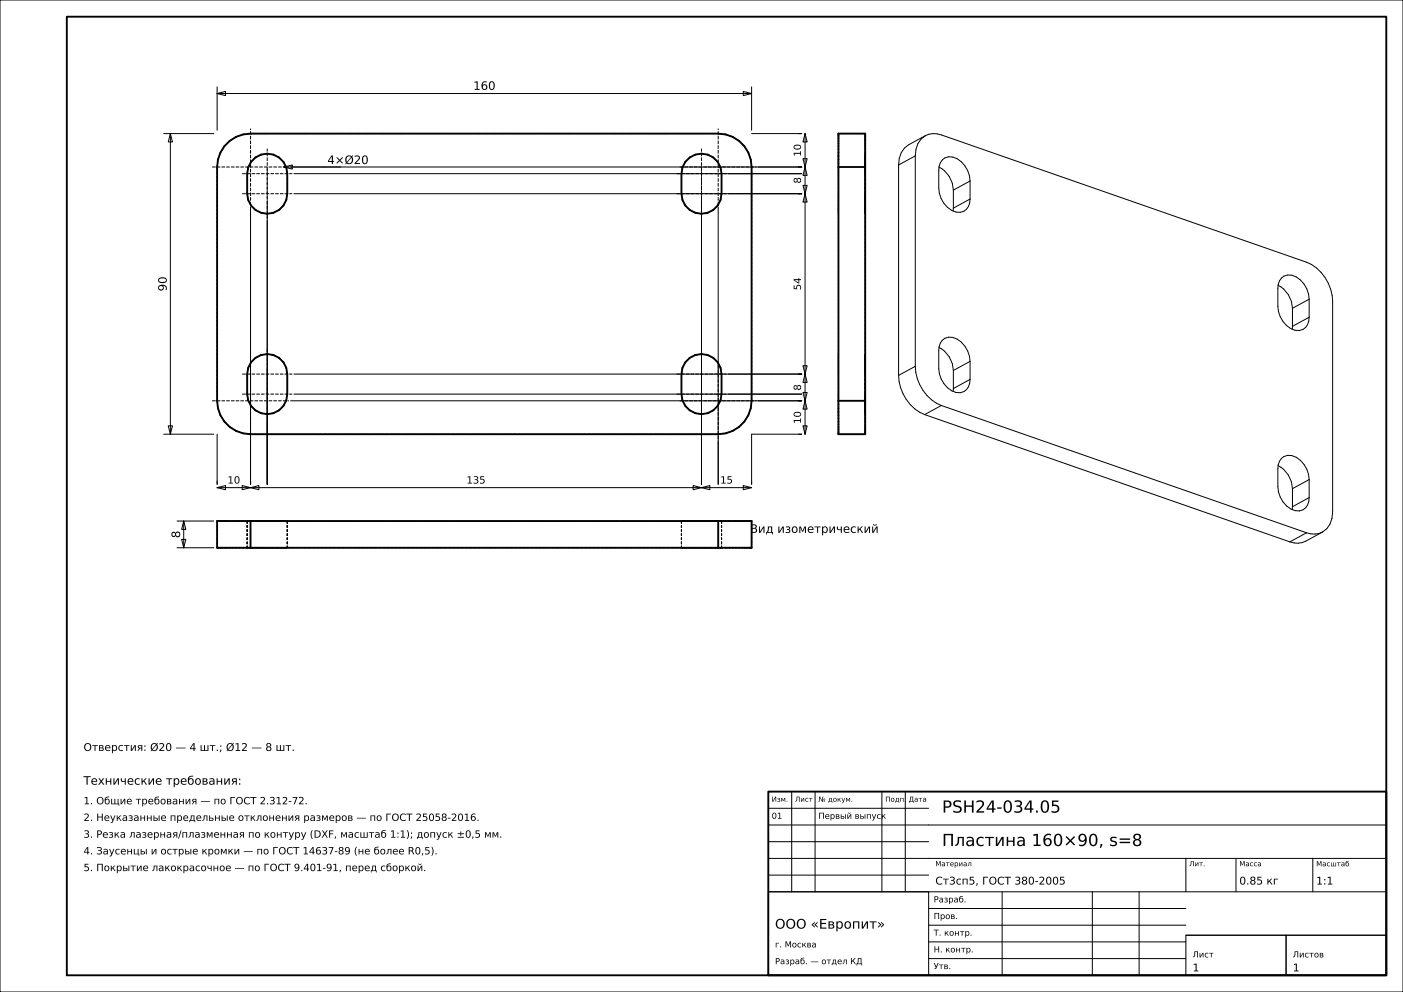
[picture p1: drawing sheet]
<svg xmlns="http://www.w3.org/2000/svg" width="420mm" height="297mm" viewBox="0 0 420 297" stroke-linecap="round" stroke-linejoin="round" font-family="sans-serif">
<g fill="none" stroke="#000" stroke-width=".3">
<path d="M0 0h420v297h-420zM49 40h15M51 40l.6 2.5h-1.2zM51 40v90M65 28l2.5-.6v1.2zM65 26v13M65 28h160M222.5 27.4l2.5 .6-2.5 .6zM225 26v13M225 40h15M241 40l.6 2.5h-1.2zM241 40v90"/>
<path d="M80 60v85M85 50l2.5-.6v1.2zM85 50h155M88 58h152M88 52h152M210 60v85M240.4 55.5h1.2l-.6 2.5zM240.4 47.5h1.2l-.6 2.5zM241 58l.6 2.5h-1.2zM241 50l.6 2.5h-1.2zM269 49.4v63M274 46.7v63"/>
<path d="M274 46.7l-5 2.7M277 40.6a5.8 5.8 0 0 1 4.8-.2l109.3 38.1a13 13 0 0 1 7.8 11.7v63a6.6 6.6 0 0 1-3 6.1M277 40.6a6.6 6.6 0 0 0-3 6.1M277 40.6l-5 2.7a6.6 6.6 0 0 0-3 6.1M281.1 50a7.7 7.7 0 0 1 4.3 6.9M285.4 56.9v5.4M290.4 54.2a7.7 7.7 0 0 0-5.2-7.2 3.5 3.5 0 0 0-4.2 3.9v5.4a7.7 7.7 0 0 0 5.2 7.2 3.5 3.5 0 0 0 4.2-3.9M290.4 54.2v5.4M290.4 59.6l-5 2.7M290.4 54.2l-5 2.7M75 62v83M215 62v83"/>
<path d="M285.4 62.3l-.1 .9M382.6 85.4a7.7 7.7 0 0 1 4.3 6.9M386.9 97.7l-.1 .9M386.9 92.3v5.4M391.9 89.6a7.7 7.7 0 0 0-5.2-7.2 3.5 3.5 0 0 0-4.2 3.9v5.4a7.7 7.7 0 0 0 5.2 7.2 3.5 3.5 0 0 0 4.2-3.9M391.9 89.6v5.4M391.9 95l-5 2.7M391.9 89.6l-5 2.7M88 112h152M88 118h152M240.4 117.5h1.2l-.6 2.5zM240.4 109.5h1.2l-.6 2.5z"/>
<path d="M241 112l.6 2.5h-1.2zM269 112.4a13 13 0 0 0 7.8 11.7M274 109.7a13 13 0 0 0 7.8 11.7M274 109.7l-5 2.7M281.1 104a7.7 7.7 0 0 1 4.3 6.9M285.4 110.9v5.4M285.4 116.3l-.1 .9M290.4 108.2v5.4M290.4 108.2a7.7 7.7 0 0 0-5.2-7.2 3.5 3.5 0 0 0-4.2 3.9v5.4a7.7 7.7 0 0 0 5.2 7.2 3.5 3.5 0 0 0 4.2-3.9M290.4 113.6l-5 2.7M290.4 108.2l-5 2.7M49 130h15"/>
<path d="M50.4 127.5h1.2l-.6 2.5zM65 130v15M87 120h153M240 130h-15v15M240.4 127.5h1.2l-.6 2.5zM241 120l.6 2.5h-1.2zM276.8 124.1l109.3 38.1M281.8 121.4l109.3 38.1M281.8 121.4l-5 2.7M382.6 139.4a7.7 7.7 0 0 1 4.3 6.9M53 156h11M55 156l.6 2.5h-1.2z"/>
<path d="M55 156v8M65 146l2.5-.6v1.2zM65 146h160M72.5 145.4l2.5 .6-2.5 .6zM75 146l2.5-.6v1.2zM207.5 145.4l2.5 .6-2.5 .6zM210 146l2.5-.6v1.2zM222.5 145.4l2.5 .6-2.5 .6zM386.9 146.3v5.4M386.9 151.7l-.1 .9M391.1 159.5l-5 2.7M391.9 143.6v5.4"/>
<path d="M391.9 143.6a7.7 7.7 0 0 0-5.2-7.2 3.5 3.5 0 0 0-4.2 3.9v5.4a7.7 7.7 0 0 0 5.2 7.2 3.5 3.5 0 0 0 4.2-3.9M391.9 149l-5 2.7M391.9 143.6l-5 2.7M395.9 159.3a5.8 5.8 0 0 1-4.8 .2M395.9 159.3l-5 2.7a5.8 5.8 0 0 1-4.8 .2M53 164h11M54.4 161.5h1.2l-.6 2.5zM237 237v30M244 237v30M264 237v30M271 237v30M230 257h185"/>
<path d="M230 252h48M230 247h185M230 242h48M355 257v10M370 257v10M393 257v10M230 267h48v25h-48zM230 267h185M230 262h48M278 277h77M278 272h77M300 267v25"/>
<path d="M327 267v25M341 267v25M278 287h77M278 282h77M355 280h30v12h-30zM355 280h60M385 280h30v12h-30z"/>
</g>
<g fill="none" stroke="#000" stroke-width=".56">
<path d="M20 5h395v287h-395zM251 40h8v90h-8zM68.8 42.2l1.9-1.2 2.1-.7 2.2-.3h140a10 10 0 0 1 10 10v70a10 10 0 0 1-10 10h-140a10 10 0 0 1-10-10v-70a10 10 0 0 1 3.8-7.8zM76.5 47.1a6 6 0 0 1 9.5 4.9v6a6 6 0 0 1-6 6 6 6 0 0 1-6-6v-6l.3-1.9 .8-1.6zM205.1 48.5a6 6 0 0 1 6.8-2.2 6 6 0 0 1 4.1 5.7v6a6 6 0 0 1-6 6 6 6 0 0 1-6-6v-6l.3-1.9zM251 50h8M76.5 107.1a6 6 0 0 1 9.5 4.9v6a6 6 0 0 1-6 6 6 6 0 0 1-6-6v-6l.3-1.9 .8-1.6zM205.1 108.5a6 6 0 0 1 6.8-2.2 6 6 0 0 1 4.1 5.7v6a6 6 0 0 1-6 6 6 6 0 0 1-6-6v-6l.3-1.9zM251 120h8M65 156h160v8h-160zM75 156v8M215 156v8"/>
<path d="M230 237h185v55h-185z"/>
</g>
<g fill="none" stroke="#000" stroke-width=".3" stroke-dasharray=".7 .5" stroke-linecap="butt">
<path d="M75 40h140M215 40l2.2 .3M251 40v.1M259 40h-8M65 50l.3-2.2M65.3 47.8l.7-2.1M66 45.7l1.2-1.9M67.2 43.8l1.6-1.6M68.8 42.2l1.9-1.2M70.7 41l2.1-.7M72.8 40.3l2.2-.3M74 58v-6"/>
<path d="M74 52l.3-1.9M74.3 59.9l-.3-1.9M74.3 50.1l.8-1.6M75.1 48.5l1.4-1.4M76.5 47.1l1.6-.8M78.1 46.3l1.9-.3M80 46l1.9 .3M81.9 46.3l1.6 .8M83.5 47.1l1.4 1.4M84.9 48.5l.8 1.6M85.7 59.9l-.8 1.6M85.7 50.1l.3 1.9"/>
<path d="M86 58l-.3 1.9M86 52v6M204 58v-6M204 52l.3-1.9M204.3 59.9l-.3-1.9M204.3 50.1l.8-1.6M205.1 48.5l1.4-1.4M206.5 47.1l1.6-.8M208.1 46.3l1.9-.3M210 46l1.9 .3M211.9 46.3l1.6 .8M213.5 47.1l1.4 1.4"/>
<path d="M214.9 48.5l.8 1.6M215.7 59.9l-.8 1.6M215.7 50.1l.3 1.9M216 58l-.3 1.9M216 52v6M217.2 40.3l2.1 .7M219.3 41l1.9 1.2M221.2 42.2l1.6 1.6M222.8 43.8l1.2 1.9M224 45.7l.7 2.1M224.7 47.8l.3 2.2M225 50v70"/>
<path d="M251 58v.7M251 58.7v.6M251 59.3v.7M251 60v.6M251 60v-.7M251 59.3v-.6M251 58.7v-.7M251 58v-6M251 52v-.7M251 51.3v-.6M251 50.7v-.7M251 50v-.6"/>
<path d="M251 49.4v-.6M251 48.8v-.5M251 48.3v-.5M251 47.8v-.5M251 47.3v-.4M251 46.9v-.3M251 46.6v-.3M251 46.3v-.1M251 46.2v-.2M251 46v.2M251 46.2v.1M251 46.3v.3"/>
<path d="M251 46.6v.3M251 46.9v.4M251 47.3v.5M251 47.8v.5M251 48.3v.5M251 48.8v.6M251 49.4v.6M251 50v.7M251 50.7v.6M251 51.3v.7M251 52v6M251 50v70"/>
<path d="M251 40.1v.2M251 40.3v.3M251 40.6v.4M251 41v.5M251 41.5v.7M251 42.2v.7M251 42.9v.9M251 43.8v.9M251 44.7v1M251 45.7v1M251 46.7v1.1M251 47.8v1.1"/>
<path d="M251 48.9v1.1M259 58v.7M259 58.7v.6M259 59.3v.7M259 60v.6M259 60v-.7M259 59.3v-.6M259 58.7v-.7M259 52v6M259 52v-.7M259 51.3v-.6M259 50.7v-.7"/>
<path d="M259 50v-.6M259 49.4v-.6M259 48.8v-.5M259 48.3v-.5M259 47.8v-.5M259 47.3v-.4M259 46.9v-.3M259 46.6v-.3M259 46.3v-.1M259 46.2v-.2M259 46v.2M259 46.2v.1"/>
<path d="M259 46.3v.3M259 46.6v.3M259 46.9v.4M259 47.3v.5M259 47.8v.5M259 48.3v.5M259 48.8v.6M259 49.4v.6M259 50v.7M259 50.7v.6M259 51.3v.7M259 58v-6"/>
<path d="M259 50v-1.1M259 48.9v-1.1M259 47.8v-1.1M259 46.7v-1M259 45.7v-1M259 44.7v-.9M259 43.8v-.9M259 42.9v-.7M259 42.2v-.7M259 41.5v-.5M259 41v-.4M259 40.6v-.3"/>
<path d="M259 40.3v-.2M259 40.1v-.1M75.1 61.5l-.8-1.6M76.5 62.9l-1.4-1.4M78.1 63.7l-1.6-.8M80 64l-1.9-.3M81.9 63.7l-1.9 .3M83.5 62.9l-1.6 .8M84.9 61.5l-1.4 1.4M205.1 61.5l-.8-1.6M206.5 62.9l-1.4-1.4M208.1 63.7l-1.6-.8"/>
<path d="M210 64l-1.9-.3M211.9 63.7l-1.9 .3M213.5 62.9l-1.6 .8M214.9 61.5l-1.4 1.4M251 60.6v.6M251 61.2v.5M251 61.7v.5M251 62.2v.5M251 62.7v.4M251 63.1v.3M251 63.4v.3M251 63.7v.1"/>
<path d="M251 63.8v.2M251 64v-.2M251 63.8v-.1M251 63.7v-.3M251 63.4v-.3M251 63.1v-.4M251 62.7v-.5M251 62.2v-.5M251 61.7v-.5M251 61.2v-.6M251 60.6v-.6M259 60.6v.6"/>
<path d="M259 61.2v.5M259 61.7v.5M259 62.2v.5M259 62.7v.4M259 63.1v.3M259 63.4v.3M259 63.7v.1M259 63.8v.2M259 64v-.2M259 63.8v-.1M259 63.7v-.3M259 63.4v-.3"/>
<path d="M259 63.1v-.4M259 62.7v-.5M259 62.2v-.5M259 61.7v-.5M259 61.2v-.6M259 60.6v-.6M74 118v-6M74 112l.3-1.9M74.3 119.9l-.3-1.9M74.3 110.1l.8-1.6M75.1 108.5l1.4-1.4M76.5 107.1l1.6-.8"/>
<path d="M78.1 106.3l1.9-.3M80 106l1.9 .3M81.9 106.3l1.6 .8M83.5 107.1l1.4 1.4M84.9 108.5l.8 1.6M85.7 119.9l-.8 1.6M85.7 110.1l.3 1.9M86 118l-.3 1.9M86 112v6M204 118v-6M204 112l.3-1.9M204.3 119.9l-.3-1.9"/>
<path d="M204.3 110.1l.8-1.6M205.1 108.5l1.4-1.4M206.5 107.1l1.6-.8M208.1 106.3l1.9-.3M210 106l1.9 .3M211.9 106.3l1.6 .8M213.5 107.1l1.4 1.4M214.9 108.5l.8 1.6M215.7 119.9l-.8 1.6M215.7 110.1l.3 1.9M216 118l-.3 1.9M216 112v6"/>
<path d="M251 118v.7M251 118.7v.6M251 119.3v.7M251 120v.6M251 120v-.7M251 119.3v-.6M251 118.7v-.7M251 118v-6M251 112v-.7M251 111.3v-.6M251 110.7v-.7M251 110v-.6"/>
<path d="M251 109.4v-.6M251 108.8v-.5M251 108.3v-.5M251 107.8v-.5M251 107.3v-.4M251 106.9v-.3M251 106.6v-.3M251 106.3v-.1M251 106.2v-.2M251 106v.2M251 106.2v.1M251 106.3v.3"/>
<path d="M251 106.6v.3M251 106.9v.4M251 107.3v.5M251 107.8v.5M251 108.3v.5M251 108.8v.6M251 109.4v.6M251 110v.7M251 110.7v.6M251 111.3v.7M251 112v6M259 118v.7"/>
<path d="M259 118.7v.6M259 119.3v.7M259 120v.6M259 120v-.7M259 119.3v-.6M259 118.7v-.7M259 112v6M259 112v-.7M259 111.3v-.6M259 110.7v-.7M259 110v-.6M259 109.4v-.6"/>
<path d="M259 108.8v-.5M259 108.3v-.5M259 107.8v-.5M259 107.3v-.4M259 106.9v-.3M259 106.6v-.3M259 106.3v-.1M259 106.2v-.2M259 106v.2M259 106.2v.1M259 106.3v.3M259 106.6v.3"/>
<path d="M259 106.9v.4M259 107.3v.5M259 107.8v.5M259 108.3v.5M259 108.8v.6M259 109.4v.6M259 110v.7M259 110.7v.6M259 111.3v.7M259 118v-6M65 120v-70M65.3 122.2l-.3-2.2"/>
<path d="M66 124.3l-.7-2.1M67.2 126.2l-1.2-1.9M68.8 127.8l-1.6-1.6M70.7 129l-1.9-1.2M72.8 129.7l-2.1-.7M75 130l-2.2-.3M75.1 121.5l-.8-1.6M76.5 122.9l-1.4-1.4M78.1 123.7l-1.6-.8M80 124l-1.9-.3M81.9 123.7l-1.9 .3M83.5 122.9l-1.6 .8"/>
<path d="M84.9 121.5l-1.4 1.4M205.1 121.5l-.8-1.6M206.5 122.9l-1.4-1.4M208.1 123.7l-1.6-.8M210 124l-1.9-.3M211.9 123.7l-1.9 .3M213.5 122.9l-1.6 .8M214.9 121.5l-1.4 1.4M215 130h-140M217.2 129.7l-2.2 .3M219.3 129l-2.1 .7M221.2 127.8l-1.9 1.2"/>
<path d="M222.8 126.2l-1.6 1.6M224 124.3l-1.2 1.9M224.7 122.2l-.7 2.1M225 120l-.3 2.2M251 120.6v.6M251 121.2v.5M251 121.7v.5M251 122.2v.5M251 122.7v.4M251 123.1v.3M251 123.4v.3M251 123.7v.1"/>
<path d="M251 123.8v.2M251 124v-.2M251 123.8v-.1M251 123.7v-.3M251 123.4v-.3M251 123.1v-.4M251 122.7v-.5M251 122.2v-.5M251 121.7v-.5M251 121.2v-.6M251 120.6v-.6M251 120v1.1"/>
<path d="M251 121.1v1.1M251 122.2v1.1M251 123.3v1M251 124.3v1M251 125.3v.9M251 126.2v.9M251 127.1v.7M251 127.8v.7M251 128.5v.5M251 129v.4M251 129.4v.3M251 129.7v.2"/>
<path d="M251 129.9v.1M251 130h8M259 120.6v.6M259 121.2v.5M259 121.7v.5M259 122.2v.5M259 122.7v.4M259 123.1v.3M259 123.4v.3M259 123.7v.1M259 123.8v.2M259 124v-.2"/>
<path d="M259 123.8v-.1M259 123.7v-.3M259 123.4v-.3M259 123.1v-.4M259 122.7v-.5M259 122.2v-.5M259 121.7v-.5M259 121.2v-.6M259 120.6v-.6M259 130v-.1M259 129.9v-.2M259 129.7v-.3"/>
<path d="M259 129.4v-.4M259 129v-.5M259 128.5v-.7M259 127.8v-.7M259 127.1v-.9M259 126.2v-.9M259 125.3v-1M259 124.3v-1M259 123.3v-1.1M259 122.2v-1.1M259 121.1v-1.1M259 120v-70"/>
<path d="M65 156v8M65.1 156h-.1M65.3 156h-.2M65.6 156h-.3M66 156h-.4M66.5 156h-.5M67.2 156h-.7M67.9 156h-.7M68.8 156h-.9M69.7 156h-.9M70.7 156h-1M71.7 156h-1"/>
<path d="M72.8 156h-1.1M73.9 156h-1.1M74 156v8M74 156h.2M74.2 156h-.2M74.2 156h.4M74.6 156h-.4M74.6 156h.7M75 156h-1.1M75.3 156h-.7M75.3 156h1M76.3 156h-1"/>
<path d="M76.3 156h1.1M77.4 156h-1.1M77.4 156h1.3M78.7 156h-1.3M78.7 156h1.3M80 156h-1.3M80 156h1.3M81.3 156h-1.3M81.3 156h1.3M82.6 156h-1.3M82.6 156h1.1M83.7 156h-1.1"/>
<path d="M83.7 156h1M84.7 156h-1M84.7 156h.7M85.4 156h-.7M85.4 156h.4M85.8 156h-.4M85.8 156h.2M86 156v8M86 156h-.2M204 156v8M204 156h.2M204.2 156h-.2"/>
<path d="M204.2 156h.4M204.6 156h-.4M204.6 156h.7M205.3 156h-.7M205.3 156h1M206.3 156h-1M206.3 156h1.1M207.4 156h-1.1M207.4 156h1.3M208.7 156h-1.3M208.7 156h1.3M210 156h-1.3"/>
<path d="M210 156h1.3M211.3 156h-1.3M211.3 156h1.3M212.6 156h-1.3M212.6 156h1.1M213.7 156h-1.1M213.7 156h1M214.7 156h-1M214.7 156h.7M215 156h-140M215.4 156h-.7M215.4 156h.4"/>
<path d="M215.8 156h-.4M215.8 156h.2M216 156v8M216 156h-.2M216.1 156h-1.1M217.2 156h-1.1M218.3 156h-1.1M219.3 156h-1M220.3 156h-1M221.2 156h-.9M222.1 156h-.9M222.8 156h-.7"/>
<path d="M223.5 156h-.7M224 156h-.5M224.4 156h-.4M224.7 156h-.3M224.9 156h-.2M225 156h-.1M65 164h.1M65.1 164h.2M65.3 164h.3M65.6 164h.4M66 164h.5M66.5 164h.7"/>
<path d="M67.2 164h.7M67.9 164h.9M68.8 164h.9M69.7 164h1M70.7 164h1M71.7 164h1.1M72.8 164h1.1M73.9 164h1.1M74 164h.2M74.2 164h.4M74.2 164h-.2M74.6 164h.7"/>
<path d="M74.6 164h-.4M75 164h140M75.3 164h1M75.3 164h-.7M76.3 164h1.1M76.3 164h-1M77.4 164h1.3M77.4 164h-1.1M78.7 164h1.3M78.7 164h-1.3M80 164h1.3M80 164h-1.3"/>
<path d="M81.3 164h1.3M81.3 164h-1.3M82.6 164h1.1M82.6 164h-1.3M83.7 164h1M83.7 164h-1.1M84.7 164h.7M84.7 164h-1M85.4 164h.4M85.4 164h-.7M85.8 164h.2M85.8 164h-.4"/>
<path d="M86 164h-.2M204 164h.2M204.2 164h.4M204.2 164h-.2M204.6 164h.7M204.6 164h-.4M205.3 164h1M205.3 164h-.7M206.3 164h1.1M206.3 164h-1M207.4 164h1.3M207.4 164h-1.1"/>
<path d="M208.7 164h1.3M208.7 164h-1.3M210 164h1.3M210 164h-1.3M211.3 164h1.3M211.3 164h-1.3M212.6 164h1.1M212.6 164h-1.3M213.7 164h1M213.7 164h-1.1M214.7 164h.7M214.7 164h-1"/>
<path d="M215 164h1.1M215.4 164h.4M215.4 164h-.7M215.8 164h.2M215.8 164h-.4M216 164h-.2M216.1 164h1.1M217.2 164h1.1M218.3 164h1M219.3 164h1M220.3 164h.9M221.2 164h.9"/>
<path d="M222.1 164h.7M222.8 164h.7M223.5 164h.5M224 164h.4M224.4 164h.3M224.7 164h.2M224.9 164h.1M225 164v-8"/>
</g>
<g fill="none" stroke="#000" stroke-width=".3" stroke-dasharray="1.1 .4" stroke-linecap="butt">
<path d="M63.5 50h23M72.5 58h15M72.5 52h15M80 59.5v-15M202.5 58h15M202.5 52h15M203.5 50h23M210 59.5v-15M75 61.5v-23M80 65.5v-15M210 65.5v-15M215 61.5v-23"/>
<path d="M72.5 118h15M72.5 112h15M80 119.5v-15M202.5 118h15M202.5 112h15M210 119.5v-15M63.5 120h23M75 131.5v-23M80 125.5v-15M203.5 120h23M210 125.5v-15M215 131.5v-23"/>
</g>
<g font-size="5">
<text x="282" y="243.3">PSH24-034.05</text>
<text x="282" y="253.3">Пластина 160×90, s=8</text>
</g>
<text font-size="4" x="232" y="278">ООО «Европит»</text>
<g font-size="3.5">
<text x="141.7" y="26.9">160</text>
<text x="98" y="49.1">4×Ø20</text>
<text x="49.9" y="87.2" transform="rotate(-90 49.9 87.2)">90</text>
<text x="53.9" y="161.1" transform="rotate(-90 53.9 161.1)">8</text>
<text x="224.5" y="159.5">Вид изометрический</text>
<text x="25" y="234.9">Технические требования:</text>
</g>
<g font-size="3.2">
<text x="25" y="224.8">Отверстия: Ø20 — 4 шт.; Ø12 — 8 шт.</text>
<text x="280" y="264.8">Ст3сп5, ГОСТ 380-2005</text>
<text x="371" y="264.8">0.85 кг</text>
<text x="394" y="264.8">1:1</text>
<text x="357" y="290.8">1</text>
<text x="387" y="290.8">1</text>
</g>
<g font-size="3">
<text x="239.8" y="46.9" transform="rotate(-90 239.8 46.9)">10</text>
<text x="239.8" y="55" transform="rotate(-90 239.8 55)">8</text>
<text x="239.8" y="86.9" transform="rotate(-90 239.8 86.9)">54</text>
<text x="239.8" y="117" transform="rotate(-90 239.8 117)">8</text>
<text x="239.8" y="126.9" transform="rotate(-90 239.8 126.9)">10</text>
<text x="68.1" y="144.8">10</text>
<text x="139.6" y="144.8">135</text>
<text x="215.6" y="144.8">15</text>
<text x="25" y="240.8">1. Общие требования — по ГОСТ 2.312-72.</text>
<text x="25" y="245.8">2. Неуказанные предельные отклонения размеров — по ГОСТ 25058-2016.</text>
<text x="25" y="250.8">3. Резка лазерная/плазменная по контуру (DXF, масштаб 1:1); допуск ±0,5 мм.</text>
<text x="25" y="255.8">4. Заусенцы и острые кромки — по ГОСТ 14637-89 (не более R0,5).</text>
<text x="25" y="260.8">5. Покрытие лакокрасочное — по ГОСТ 9.401-91, перед сборкой.</text>
</g>
<g font-size="2.5">
<text x="231" y="245.1">01</text>
<text x="245" y="245.1">Первый выпуск</text>
<text x="279.5" y="270.2">Разраб.</text>
<text x="279.5" y="275.1">Пров.</text>
<text x="279.5" y="280.1">Т. контр.</text>
<text x="232" y="283.6">г. Москва</text>
<text x="279.5" y="285.1">Н. контр.</text>
<text x="357" y="286.6">Лист</text>
<text x="387" y="286.6">Листов</text>
<text x="232" y="288.7">Разраб. — отдел КД</text>
<text x="279.5" y="290.1">Утв.</text>
</g>
<g font-size="2.1">
<text x="231" y="240">Изм.</text>
<text x="238" y="240">Лист</text>
<text x="245" y="240">№ докум.</text>
<text x="265" y="240">Подп.</text>
<text x="272" y="240">Дата</text>
<text x="280" y="259.3">Материал</text>
<text x="356" y="259.3">Лит.</text>
<text x="371" y="259.3">Масса</text>
<text x="394" y="259.4">Масштаб</text>
</g>
</svg>
